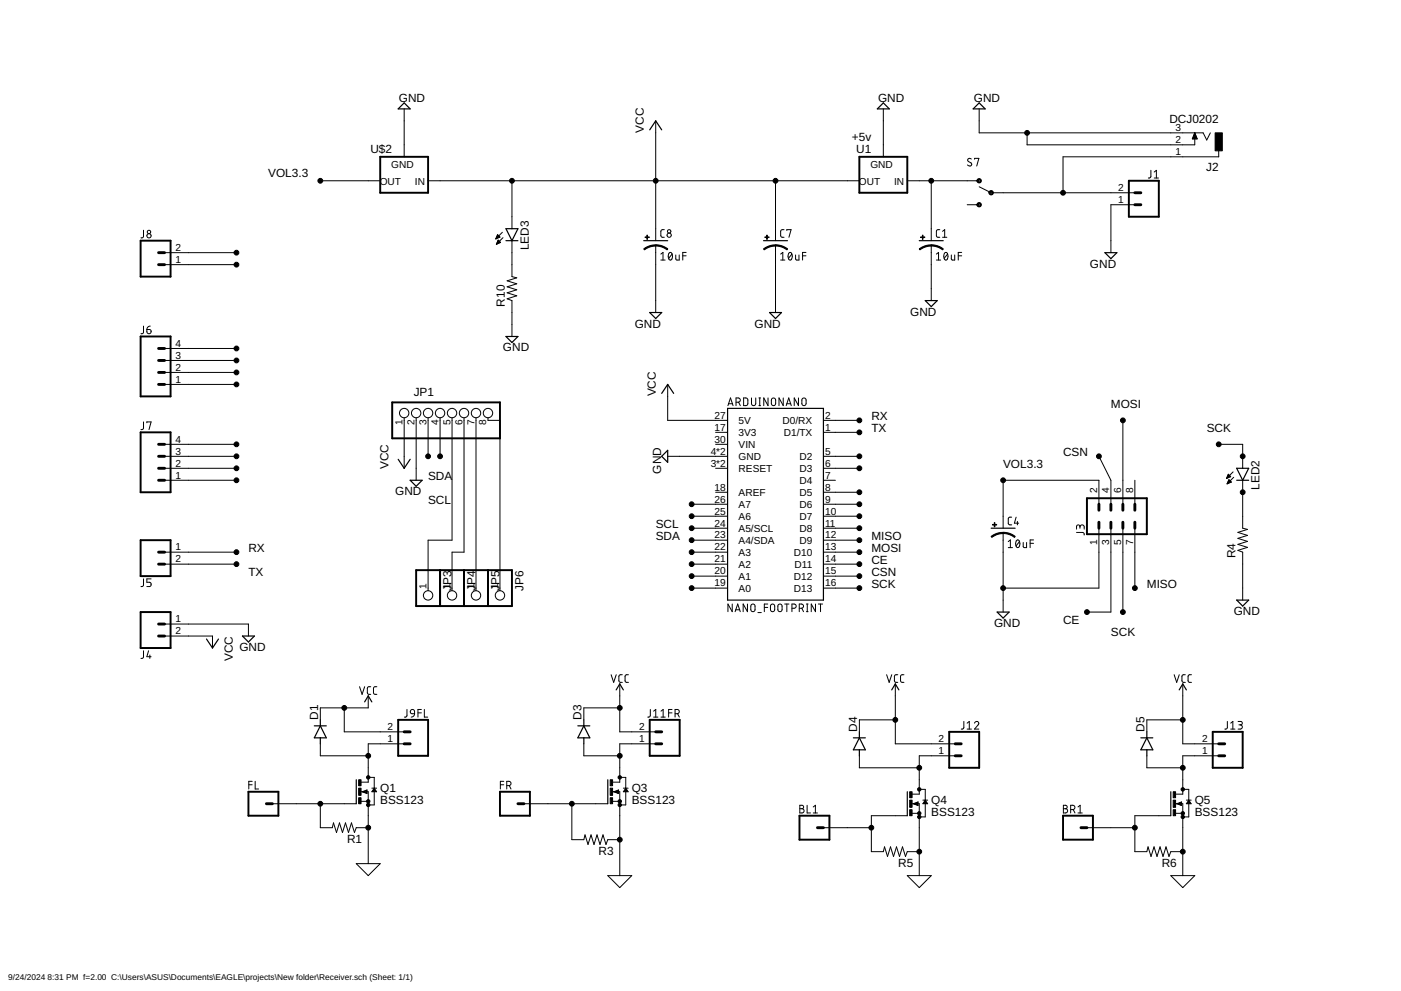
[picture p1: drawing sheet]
<svg xmlns="http://www.w3.org/2000/svg" width="594mm" height="420mm" viewBox="0 0 594 420" stroke-linecap="round" stroke-linejoin="round" font-family="sans-serif">
<g fill="none" stroke="#000" stroke-width=".42">
<path d="M171.4 46.2v20.3M278 51.2v50.8M374.6 46.2v20.3M415.2 46.2v10.1h95l1.5 3.1 1.5-3.1M435.5 56.3v5.1h71.1v-5.1M505.7 58.6h1.8M505.8 58.3h1.6M505.9 58h1.4M506.1 57.8h1.1M506.2 57.5h.9M506.3 57.2h.7M506.4 56.9h.5"/>
<path d="M506.5 56.7h.3M506.6 56.4h.1M506.6 56.3l1 2.6h-2zM135.8 76.6h25.4M181.5 76.6h182.9M217.1 76.6v20.4M328.8 76.6v25.4M384.7 76.6h30.5M394.9 76.6v25.4M411.9 67.4a.81 .81 0 0 0-1.3-.2 .81 .81 0 0 0 .1 1.3l1 .5a.82 .82 0 0 1 0 1.3 .82 .82 0 0 1-1.2-.2l-.2-.2M413.3 67.5v-.4h1.8l-.9 3.3M415.2 79.2l5.1 2.5h60.9"/>
<path d="M488 72.2v2.8l-.5 .4-.6 .1M489.4 75.5h1.8M489.4 72.9l.9-.7v3.3M516.8 63.9v2.6h-66v15.2M60.9 97.6l-.1 2.8-.4 .4-.6 .1M210.9 99.8h.4M211 99.5l-.8 1.8M211 99.5l1 1-1.8 .8M211 99.5h.1M213 98.5l-2.8 2.8M281.7 97.4l-1.2 .1-.3 .6 .2 2.2 1.3 .3M332.5 97.4l-1.2 .1-.3 .6 .2 2.2 1.3 .3"/>
<path d="M333.7 97.7v-.3h1.7l-.9 3.2M398.5 97.4l-1.1 .1-.3 .6 .1 2.2 1.3 .3M399.7 98.1l.9-.7v3.2M410.1 86.8h5.1M481.2 86.8h-10.1v20.3M69.8 112.2h30.5M69.8 107.1h30.5M210.3 101.2h.2M210.4 100.9h.7M210.5 100.6h1.3M210.6 103.4h.4M210.6 100.4h1.3"/>
<path d="M210.7 103.1h.9M210.8 100.1h.8M210.8 102.8h1.4M210.9 102.5h1.1M211.1 102.3h.6M211.2 102h.3M212.3 102.8l-1.1-1-.7 1.8M212.3 102.8l-1.8 .8M213.3 100.8l-2.8 2.8M217.1 102v15.3l2 .5-4 1.3 4 1.2-4 1.3 4 1.3-4 1.2 4 1.3-4 1.3 2 .7v15.3M278 104.1v28.4M280.2 110.3h1.8"/>
<path d="M280.2 107.7l.9-.7v3.3M283.7 107.3a.87 .87 0 0 1 1.1-.1 .87 .87 0 0 1 .3 1 1.38 1.38 0 0 1-1 2 2.27 2.27 0 0 1-.4-2.9zM285 107.7l-1.5 1.8M286.6 108.1v1.8l.5 .4h.9v-2.2M289.5 108.5h1.5M291 107h-1.5v3.3M328.8 104.1v28.4M331 110.3h1.8M331 107.7l.9-.7v3.3M334.5 107.3a.87 .87 0 0 1 1.1-.1 .87 .87 0 0 1 .3 1 1.41 1.41 0 0 1-1 2 2.27 2.27 0 0 1-.4-2.9zM335.8 107.7l-1.5 1.8M337.4 108.1v1.8l.5 .4h.9v-2.2"/>
<path d="M340.3 108.5h1.5M341.8 107h-1.5v3.3M394.9 104.1v23.3M397.1 107.7l.9-.7v3.3M397.1 110.3h1.8M399.7 100.6h1.8M400.6 107.3a.86 .86 0 0 1 1.1-.1 .86 .86 0 0 1 .3 1 1.39 1.39 0 0 1-1.1 2 2.27 2.27 0 0 1-.3-2.9zM401.8 107.7l-1.4 1.8M403.4 108.1v1.8l.5 .4h.9v-2.2M406.3 108.5h1.5M407.8 107h-1.5v3.3M60.9 138.3l-.1 2.7-.4 .5h-.6"/>
<path d="M62.3 139.7h1.1a.91 .91 0 0 1 .7 1 .91 .91 0 0 1-1 .8 .91 .91 0 0 1-.8-.9zM63.7 138.3l-1.1 .5-.3 .9M69.8 157.9h30.5M69.8 152.8h30.5M69.8 147.7h30.5M60.9 178.9l-.1 2.7-.4 .5h-.6M62.3 179.2v-.3h1.8l-.9 3.2M69.8 163h30.5M171.4 177.1v21.4M176.5 177.1v26.5M181.5 177.1v16.4M186.6 177.1v16.4"/>
<path d="M191.7 177.1v51.9h-10.2v21.5M196.8 177.1v57h-5.1v16.4M201.8 177.1v73.4M206.9 177.1v1.1h5.1v72.3M283.1 163v15.2h25.4M308.7 172l1.1-3.3 1.1 3.3M308.9 171.2h1.7M312.1 170.5h.9a.91 .91 0 0 0 .9-.9 .91 .91 0 0 0-.9-.9h-.9v3.3M313.2 170.5l.7 1.5M315.3 168.7l1.2 .1 .6 .6v1.9l-.6 .7h-1.2zM318.7 168.7v2.4a.9 .9 0 0 0 .9 .9 .9 .9 0 0 0 .9-.9v-2.4M321.8 168.7h.7"/>
<path d="M321.8 172h.7M322.2 168.7v3.3M325.7 168.7v3.3l-1.8-3.3v3.3M327.4 169a.9 .9 0 0 1 1-.2 .9 .9 0 0 1 .5 .8v1.5a.91 .91 0 0 1-.9 .9 .91 .91 0 0 1-.9-.9v-1.5zM332.1 168.7v3.3l-1.8-3.3v3.3M333.4 172l1.1-3.3 1 3.3M333.7 171.2h1.6M338.6 168.7v3.3l-1.8-3.3v3.3M340.3 169a.9 .9 0 0 1 1-.2 .9 .9 0 0 1 .5 .8v1.5a.9 .9 0 0 1-.9 .9 .9 .9 0 0 1-.9-.9v-1.7zM349.2 178.2h15.2M476.1 178.2v35.6M69.8 198.5h30.5"/>
<path d="M69.8 193.5h30.5M69.8 188.4h30.5M283.1 193.5h25.4M303.4 183.3h5.1M303.4 198.5h5.1M303.4 188.4h5.1M349.2 183.3h15.2M349.2 198.5h15.2M349.2 193.5h15.2M466 193.5l5.1 10.1v10.2M516.8 188.4h10.1v10.1M69.8 203.6h30.5"/>
<path d="M293.3 213.8h15.2M293.3 218.9h15.2M303.4 208.7h5.1M349.2 203.6h5M349.2 208.7h15.2M349.2 213.8h15.2M349.2 218.9h15.2M429 219.3h-1l-.5 .7 .2 2.2 1.3 .3M430.9 219.3l-.8 2.5h1.9M466 213.8v-10.2h-40.6v20.3M481.2 203.6v10.2M520.1 202.7h.3"/>
<path d="M520.3 202.5h.7M520.4 202.2h1.3M520.4 204.9h.5M520.5 201.9h1.2M520.6 204.6h.9M520.6 201.6h.8M520.7 204.4h1.4M520.7 201.4h.4M520.8 204.1h1M520.8 201.1l-.7 1.8M520.8 201.1l1.1 1-1.8 .8M520.8 201.1h.1"/>
<path d="M520.9 203.8h.7M521 203.6h.3M522.1 204.4l-1-1-.8 1.7M522.1 204.4l-1.8 .7M522.9 200.1l-2.8 2.8M523.1 202.4l-2.8 2.7M526.9 203.6v20.3l2.1 .6-4.1 1.2 4.1 1.3-4.1 1.3 4.1 1.2-4.1 1.3 4.1 1.3-4.1 1.2 2 .8v20.3M69.8 234.1h30.5M69.8 239.2h30.5M293.3 223.9h15.2M293.3 229h15.2M293.3 234.1h15.2"/>
<path d="M293.3 239.2h15.2M349.2 223.9h15.2M349.2 229h15.2M349.2 234.1h15.2M349.2 239.2h15.2M425.4 226v33.5M427.5 229.6l.9-.7v3.3M427.5 232.2h1.8M431 229.2a.86 .86 0 0 1 1.1-.1 .86 .86 0 0 1 .3 1 1.39 1.39 0 0 1-1 2 2.27 2.27 0 0 1-.4-2.9zM431.4 221.1v1.4M432.3 229.6l-1.5 1.9M433.9 230v1.8l.5 .4h.9v-2.2"/>
<path d="M436.8 230.4h1.5M438.3 228.9h-1.5v3.3M456.5 225.7l2.8 .1 .4 .5v.5M457.9 223.4a.9 .9 0 0 1 .9-.9 .9 .9 0 0 1 .9 .9v.9M457.9 224v-.7a.72 .72 0 0 0-.7-.8 .72 .72 0 0 0-.7 .8v1M466 223.9v25.4h-40.6M471.1 223.9v35.6h-10.2M476.1 223.9v35.6M481.2 223.9v25.4M60.9 245.4l-.1 2.8-.4 .4-.6 .1M64.1 245.4h-1.8v1.5h1.1a.93 .93 0 0 1 .7 .9 .93 .93 0 0 1-.7 .9h-1.1M293.3 244.3h15.2"/>
<path d="M293.3 249.3h15.2M310.5 256.1v3.2l-1.8-3.2v3.2M311.7 259.3l1.1-3.2 1.1 3.2M312 258.5h1.6M316.9 256.1v3.2l-1.8-3.2v3.2M318.7 256.3a.9 .9 0 0 1 .9-.1 .9 .9 0 0 1 .6 .8v1.4a.9 .9 0 0 1-.9 .9 .9 .9 0 0 1-.9-.9zM321.4 259.7h1.4M324.1 257.5h1.4M325.5 256.1h-1.4v3.2M327 256.3a.9 .9 0 0 1 1-.1 .9 .9 0 0 1 .5 .8v1.4a.9 .9 0 0 1-.9 .9 .9 .9 0 0 1-.9-.9zM330.1 256.3a.92 .92 0 0 1 1-.1 .92 .92 0 0 1 .5 .8v1.4a.9 .9 0 0 1-.9 .9 .9 .9 0 0 1-.9-.9zM332.7 256.1h1.9"/>
<path d="M333.7 256.1v3.2M335.8 257.9h.9a.9 .9 0 0 0 .9-.9 .9 .9 0 0 0-.9-.9h-.9v3.2M338.9 257.9h.9a.9 .9 0 0 0 .9-.9 .9 .9 0 0 0-.9-.9h-.9v3.2M340 257.9l.7 1.4M341.9 256.1h.8M341.9 259.3h.8M342.3 256.1v3.2M345.8 256.1v3.2l-1.8-3.2v3.2M347 256.1h1.8M347.9 256.1v3.2M349.2 244.3h15.2M349.2 249.3h15.2"/>
<path d="M60.9 275.9l-.1 2.8-.4 .4h-.6M63 275.9l-.7 2.5h1.8M63.5 277.7v1.4M69.8 264.6h35.5v5.1M69.8 269.7h20.3v5M152.5 291.1l1 3.3 1.1-3.3M156.1 295v5.1h-20.3v5.1M157.2 291.1l-.9 .1-.5 .7 .1 2.2 1.3 .3M159.8 291.1l-.9 .1-.5 .7 .1 2.2 1.3 .3M259.1 286.1l1.1 3.2 1.1-3.2M262.8 290v20.3h15.2M263.9 286.1h-1l-.5 .7 .2 2.2 1.3 .3"/>
<path d="M266.5 286.1h-1l-.5 .7 .2 2.2 1.3 .3M376 286.1l1 3.2 1.1-3.2M379.6 290v25.4h25.4M380.7 286.1l-1.1 .1-.3 .6 .1 2.2 1.3 .3M383.3 286.1l-1.1 .1-.3 .6 .1 2.2 1.3 .3M497.9 286.1l1.1 3.2 1-3.2M501.5 290v25.4h15.3M502.6 286.1h-.9l-.5 .7 .1 2.2 1.3 .3M505.2 286.1h-.9l-.5 .7 .1 2.2 1.3 .3M135.8 315.4v5h20.3M146 300.1v10.2h25.4M171.4 315.4h-15.3v16.2h-3"/>
<path d="M172.6 300.8v2.8l-.5 .4h-.6M174.3 301a.88 .88 0 0 1 1-.1 .88 .88 0 0 1 .5 .8v.9h-1.1a.89 .89 0 0 1-.7-.7 .89 .89 0 0 1 .3-.9zM175.8 302.6l-.3 .9-1.2 .5M177.2 302.2h1.5M178.7 300.8h-1.5v3.2M179.9 300.8v3.2h1.5M247.6 315.4v5h15.2M262.8 300.1h-15.2v5.1M275.8 300.8l-.1 2.8-.4 .4h-.6M277.2 304h1.8M277.2 301.5l.9-.7v3.2M278 315.4h-15.2v16.2h-3"/>
<path d="M280.3 304h1.8M280.3 301.5l.9-.7v3.2M283.5 302.2h1.5M285 300.8h-1.5v3.2M286.3 302.6h.8a.9 .9 0 0 0 .9-.9 .9 .9 0 0 0-.9-.9h-.8v3.2M287.3 302.6l.8 1.4M379.6 305.2h-15.2v5.1M408.7 305.9v2.7l-.3 .4-.8 .1M410.1 309.1h1.8M410.1 306.6l.9-.7v3.2M413.2 306.6a.89 .89 0 0 1 1.3-.7 .89 .89 0 0 1 .3 1.4l-1.6 1.8h1.8M501.5 305.2h-15.2v5.1"/>
<path d="M520.4 305.9v2.7l-1 .5M521.9 309.1h1.8M521.9 306.6l.9-.7v3.2M525 305.9h1.1a.72 .72 0 0 1 .7 .7 .72 .72 0 0 1-.7 .7h-.7M525.9 307.3a.9 .9 0 0 1 .9 .9 .9 .9 0 0 1-.9 .9h-.9M105.5 332.7h1.4M106.9 331.3h-1.4v3.2M108.2 331.3v3.2h1.4M153.1 335.7h3v30.5M153.1 339.7h3M153.6 335.7l2-.8v1.5zM156.1 329.6h2.6v11.7h-2.6"/>
<path d="M157.7 334.2h2M158.7 334.2l1 1.5h-2zM212.2 332.7h1.4M213.6 331.3h-1.4v3.2M214.9 333.1h.9a.91 .91 0 0 0 .9-.9 .91 .91 0 0 0-.9-.9h-.9v3.2M216 333.1l.7 1.4M259.8 335.7h3v35.5M259.8 339.7h3M260.3 335.7l2-.8v1.5zM262.8 329.6h2.5v11.7h-2.5M264.3 334.2h2.1M265.3 334.2l1.1 1.5h-2.1z"/>
<path d="M364.4 320.4v5.1h25.4M389.8 334.7h2.5v11.7h-2.5M391.3 339.2h2.1M392.3 339.2l1.1 1.6h-2.1zM405 320.4h-15.2v16.3h-3M486.3 320.4v5.1h15.2M501.5 334.7h2.6v11.7h-2.6M503.1 339.2h2M504.1 339.2l1 1.6h-2zM516.8 320.4h-15.3v16.3h-3M115.5 340.8h35.6M135.8 340.8v10.1h5.1l.5-2 1.3 4.1 1.3-4.1 1.2 4.1 1.3-4.1 1.3 4.1 1.2-4.1 1.3 4.1 .8-2.1h5"/>
<path d="M222.2 340.8h35.5M242.5 340.8v15.2h5.1l.5-2 1.2 4 1.3-4 1.3 4 1.3-4 1.2 4 1.3-4 1.3 4 .7-2h5.1M339.2 341.4h.9a.73 .73 0 0 1 .7 .7 .73 .73 0 0 1-.7 .8 .9 .9 0 0 1 .9 .9 .9 .9 0 0 1-.9 .9h-.9zM339.2 342.9h.9M342.2 341.4v3.3h1.5M344.8 342.1l1-.7v3.3M344.8 344.7h1.8M349.2 350.9h20.3M384.7 345.8h-15.2v15.3h5.1l.5-2 1.2 4 1.3-4 1.3 4 1.3-4 1.2 4 1.3-4 1.3 4 .7-2h5.1M386.8 340.8h3v30.4M386.8 344.8h3M387.3 340.8l2-.8v1.5z"/>
<path d="M450.9 341.4h.9a.73 .73 0 0 1 .7 .7 .73 .73 0 0 1-.7 .8 .9 .9 0 0 1 .9 .9 .9 .9 0 0 1-.9 .9h-.9zM450.9 342.9h.9M454 343.2h.9a.91 .91 0 0 0 .9-.9 .91 .91 0 0 0-.9-.9h-.9v3.3M455.1 343.2l.7 1.5M457.1 344.7h1.8M457.1 342.1l.9-.7v3.3M460.9 350.9h20.3M496.5 345.8h-15.3v15.3h5.1l.5-2 1.3 4 1.3-4 1.2 4 1.3-4 1.3 4 1.2-4 1.3 4 .8-2h5M498.5 340.8h3v30.4M498.5 344.8h3M499 340.8l2-.8v1.5zM151.1 366.2h10.1l-5.1 5z"/>
<path d="M257.7 371.2h10.2l-5.1 5.1zM384.7 371.2h10.2l-5.1 5.1zM496.5 371.2h10.1l-5.1 5.1z"/>
<circle cx="63.2" cy="100" r=".9"/>
<circle cx="63.2" cy="98.3" r=".72"/>
<circle cx="283.8" cy="99.7" r=".9"/>
<circle cx="283.8" cy="98.1" r=".73"/>
<circle cx="171.4" cy="175.1" r="1.99"/>
<circle cx="176.5" cy="175.1" r="1.99"/>
<circle cx="181.5" cy="175.1" r="1.99"/>
<circle cx="186.6" cy="175.1" r="1.99"/>
<circle cx="191.7" cy="175.1" r="1.99"/>
<circle cx="196.8" cy="175.1" r="1.99"/>
<circle cx="201.8" cy="175.1" r="1.99"/>
<circle cx="206.9" cy="175.1" r="1.99"/>
<circle cx="181.5" cy="252.4" r="1.99"/>
<circle cx="191.7" cy="252.4" r="1.99"/>
<circle cx="201.8" cy="252.4" r="1.99"/>
<circle cx="212" cy="252.4" r="1.99"/>
</g>
<g fill="none" stroke="#000" stroke-width=".51">
<path d="M171.4 43.6l2.5 2.6h-5.1zM275.5 55.1l2.5-3.9 2.6 3.9M374.6 43.6l2.5 2.6h-5.1zM415.2 43.6l2.5 2.6h-5zM214.5 97h5.1l-2.5 5zM214.5 102h5.1M273 102h10.1M323.8 102h10.1M389.8 102h10.2M468.5 107.1h5.1l-2.5 2.6zM275.5 132.5h5.1l-2.6 2.5zM326.3 132.5h5.1l-2.6 2.5z"/>
<path d="M392.3 127.4h5.1l-2.5 2.6zM214.5 142.7h5.1l-2.5 2.5zM280.6 166.8l2.5-3.8 2.6 3.8M308.5 173.1h40.7v81.3h-40.7zM168.8 194.7l2.6 3.8 2.5-3.8M283.1 190.9v5.1l-2.5-2.5zM524.4 198.5h5.1l-2.6 5.1zM173.9 203.6h5.1l-2.5 2.6zM524.4 203.6h5.1M420.3 223.9h10.1M422.8 259.5h5.1l-2.5 2.5zM524.4 254.4h5.1l-2.6 2.6z"/>
<path d="M87.6 270.9l2.5 3.8 2.5-3.8M102.8 269.7h5.1l-2.6 2.5zM154.6 297.6l1.5-2.6 1.6 2.6M261.3 292.5l1.5-2.5 1.5 2.5M378.1 292.5l1.5-2.5 1.6 2.5M500 292.5l1.5-2.5 1.6 2.5M133.3 307.7h5.1M135.8 307.7l2.6 5.1h-5.1zM135.8 305.2v2.5M135.8 312.8v2.6M245 307.7h5.1M247.6 307.7l2.5 5.1h-5.1z"/>
<path d="M247.6 305.2v2.5M247.6 312.8v2.6M361.9 312.8h5M364.4 312.8l2.5 5.1h-5zM364.4 310.3v2.5M364.4 317.9v2.5M483.8 312.8h5M486.3 312.8l2.5 5.1h-5zM486.3 310.3v2.5M486.3 317.9v2.5M151.1 330.6v10.2M154.1 335.7l1.3 .5v-1l-1 .5"/>
<path d="M158.7 334.7l.5 .7h-1zM257.7 330.6v10.2M260.8 335.7l1.2 .5v-1l-1 .5M265.3 334.7l.6 .7h-1.1zM384.7 335.7v10.1M392.3 339.7l.6 .8h-1.1zM496.5 335.7v10.1M504.1 339.7l.5 .8h-1zM387.8 340.8l1.2 .5v-1l-1 .5M499.5 340.8l1.3 .5v-1l-1 .5"/>
</g>
<g fill="none" stroke="#000" stroke-width="1.2">
<path d="M481.2 81.7h2.6M481.2 86.8h2.6M67.2 107.1h2.6M67.2 112.2h2.6M67.2 152.8h2.6M67.2 157.9h2.6M67.2 147.7h2.6M67.2 163h2.6M67.2 193.5h2.6M67.2 198.5h2.6M67.2 188.4h2.6M67.2 203.6h2.6"/>
<path d="M466 213.8v2.5M471.1 213.8v2.5M476.1 213.8v2.5M481.2 213.8v2.5M67.2 239.2h2.6M67.2 234.1h2.6M466 221.4v2.5M471.1 221.4v2.5M476.1 221.4v2.5M481.2 221.4v2.5M67.2 269.7h2.6M67.2 264.6h2.6"/>
<path d="M171.4 310.3h2.5M171.4 315.4h2.5M278 310.3h2.6M278 315.4h2.6M405 315.4h2.6M516.8 315.4h2.5M405 320.4h2.6M516.8 320.4h2.5M113 340.8h2.5M219.6 340.8h2.6M346.6 350.9h2.6M458.4 350.9h2.5"/>
</g>
<g fill="none" stroke="#000" stroke-width=".83">
<path d="M161.2 66.5h20.3v15.2h-20.3zM364.4 66.5h20.3v15.2h-20.3zM478.7 76.6h12.7v15.3h-12.7zM59.6 102h12.7v15.3h-12.7zM59.6 142.7h12.7v25.4h-12.7zM166.3 170.6h45.7v15.2h-45.7zM59.6 183.3h12.7v25.4h-12.7zM460.9 211.2h25.4v15.3h-25.4zM59.6 229h12.7v15.3h-12.7zM59.6 259.5h12.7v15.2h-12.7zM176.5 241.7h40.6v15.3h-40.6zM186.6 241.7v15.3"/>
<path d="M196.8 241.7v15.3M206.9 241.7v15.3M168.8 305.2h12.7v15.2h-12.7zM275.5 305.2h12.7v15.2h-12.7zM402.5 310.3h12.7v15.2h-12.7zM514.2 310.3h12.7v15.2h-12.7zM105.3 335.7h12.7v10.1h-12.7zM212 335.7h12.7v10.1h-12.7zM339 345.8h12.7v10.2h-12.7zM450.8 345.8h12.6v10.2h-12.6z"/>
</g>
<g fill="#000" stroke="#000" stroke-width=".42">
<path d="M414.5 76.1a.93 .93 0 0 1 1.5 0 .93 .93 0 0 1-.5 1.4 .93 .93 0 0 1-1.2-.9h.4a.52 .52 0 0 1 .7-.5 .52 .52 0 0 1 .2 .9 .52 .52 0 0 1-.9-.2l-.4-.2z" fill-rule="evenodd"/>
<path d="M414.5 86.2a.93 .93 0 0 1 1.5 .1 .93 .93 0 0 1-.5 1.4 .93 .93 0 0 1-1.2-.9h.4a.52 .52 0 0 1 .7-.5 .52 .52 0 0 1 .2 .8 .52 .52 0 0 1-.9-.1l-.4-.2z" fill-rule="evenodd"/>
<path d="M419.5 81.2a.93 .93 0 0 1 1.5 0 .93 .93 0 0 1-.4 1.4 .93 .93 0 0 1-1.2-.9h.4a.52 .52 0 0 1 .6-.5 .52 .52 0 0 1 .3 .8 .52 .52 0 0 1-.9-.1l-.4-.2z" fill-rule="evenodd"/>
<path d="M273 105.5a8.1 8.1 0 0 1 5-1.7v.5l-2.8 .6-1.9 1z" fill-rule="evenodd"/>
<path d="M278 103.8a8.2 8.2 0 0 1 5.2 1.7l-.3 .4-2-1.1-2.9-.5z" fill-rule="evenodd"/>
<path d="M323.8 105.5a8.1 8.1 0 0 1 5-1.7v.5l-2.1 .3-2.6 1.3z" fill-rule="evenodd"/>
<path d="M328.8 103.8a8.3 8.3 0 0 1 5.2 1.7l-.3 .4-2-1.1-2.9-.5z" fill-rule="evenodd"/>
<path d="M389.8 105.5a8.2 8.2 0 0 1 5.1-1.7v.5l-2.9 .6-1.9 1z" fill-rule="evenodd"/>
<path d="M394.9 103.8a8.2 8.2 0 0 1 5.1 1.7l-.3 .4-1.9-1.1-2.9-.5z" fill-rule="evenodd"/>
<path d="M420.3 227.4a8.2 8.2 0 0 1 5.1-1.7v.5l-2.9 .6-1.9 1z" fill-rule="evenodd"/>
<path d="M425.4 225.7a8.1 8.1 0 0 1 5.1 1.8l-.3 .4-2.7-1.4-2.1-.3z" fill-rule="evenodd"/>
<circle cx="435.5" cy="56.3" r="1.02"/>
<circle cx="135.8" cy="76.6" r="1.02"/>
<circle cx="217.1" cy="76.6" r="1.02"/>
<circle cx="278" cy="76.6" r="1.02"/>
<circle cx="328.8" cy="76.6" r="1.02"/>
<circle cx="394.9" cy="76.6" r="1.02"/>
<circle cx="450.8" cy="81.7" r="1.02"/>
<circle cx="100.3" cy="112.2" r="1.02"/>
<circle cx="100.3" cy="107.1" r="1.02"/>
<circle cx="100.3" cy="147.7" r="1.02"/>
<circle cx="100.3" cy="152.8" r="1.02"/>
<circle cx="100.3" cy="157.9" r="1.02"/>
<circle cx="100.3" cy="163" r="1.02"/>
<circle cx="364.4" cy="178.2" r="1.02"/>
<circle cx="476.1" cy="178.2" r="1.02"/>
<circle cx="100.3" cy="193.5" r="1.02"/>
<circle cx="100.3" cy="198.5" r="1.02"/>
<circle cx="100.3" cy="188.4" r="1.02"/>
<circle cx="181.5" cy="193.5" r="1.02"/>
<circle cx="186.6" cy="193.5" r="1.02"/>
<circle cx="364.4" cy="198.5" r="1.02"/>
<circle cx="364.4" cy="193.5" r="1.02"/>
<circle cx="364.4" cy="183.3" r="1.02"/>
<circle cx="466" cy="193.5" r="1.02"/>
<circle cx="516.8" cy="188.4" r="1.02"/>
<circle cx="526.9" cy="193.5" r="1.02"/>
<circle cx="100.3" cy="203.6" r="1.02"/>
<circle cx="293.3" cy="213.8" r="1.02"/>
<circle cx="293.3" cy="218.9" r="1.02"/>
<circle cx="364.4" cy="213.8" r="1.02"/>
<circle cx="364.4" cy="208.7" r="1.02"/>
<circle cx="364.4" cy="218.9" r="1.02"/>
<circle cx="425.4" cy="203.6" r="1.02"/>
<circle cx="526.9" cy="208.7" r="1.02"/>
<circle cx="100.3" cy="239.2" r="1.02"/>
<circle cx="100.3" cy="234.1" r="1.02"/>
<circle cx="293.3" cy="239.2" r="1.02"/>
<circle cx="293.3" cy="223.9" r="1.02"/>
<circle cx="293.3" cy="229" r="1.02"/>
<circle cx="293.3" cy="234.1" r="1.02"/>
<circle cx="364.4" cy="239.2" r="1.02"/>
<circle cx="364.4" cy="229" r="1.02"/>
<circle cx="364.4" cy="223.9" r="1.02"/>
<circle cx="364.4" cy="234.1" r="1.02"/>
<circle cx="293.3" cy="249.3" r="1.02"/>
<circle cx="293.3" cy="244.3" r="1.02"/>
<circle cx="364.4" cy="249.3" r="1.02"/>
<circle cx="364.4" cy="244.3" r="1.02"/>
<circle cx="425.4" cy="249.3" r="1.02"/>
<circle cx="460.9" cy="259.5" r="1.02"/>
<circle cx="476.1" cy="259.5" r="1.02"/>
<circle cx="481.2" cy="249.3" r="1.02"/>
<circle cx="146" cy="300.1" r="1.02"/>
<circle cx="262.8" cy="300.1" r="1.02"/>
<circle cx="379.6" cy="305.2" r="1.02"/>
<circle cx="501.5" cy="305.2" r="1.02"/>
<circle cx="156.1" cy="320.4" r="1.02"/>
<circle cx="156.1" cy="339.7" r=".72"/>
<circle cx="156.1" cy="329.6" r=".72"/>
<circle cx="262.8" cy="320.4" r="1.02"/>
<circle cx="262.8" cy="339.7" r=".72"/>
<circle cx="262.8" cy="329.6" r=".72"/>
<circle cx="389.8" cy="325.5" r="1.02"/>
<circle cx="389.8" cy="334.7" r=".72"/>
<circle cx="501.5" cy="325.5" r="1.02"/>
<circle cx="501.5" cy="334.7" r=".72"/>
<circle cx="135.8" cy="340.8" r="1.02"/>
<circle cx="156.1" cy="350.9" r="1.02"/>
<circle cx="156.1" cy="341.3" r=".72"/>
<circle cx="242.5" cy="340.8" r="1.02"/>
<circle cx="262.8" cy="356" r="1.02"/>
<circle cx="262.8" cy="341.3" r=".72"/>
<circle cx="369.5" cy="350.9" r="1.02"/>
<circle cx="389.8" cy="344.8" r=".72"/>
<circle cx="389.8" cy="346.4" r=".72"/>
<circle cx="481.2" cy="350.9" r="1.02"/>
<circle cx="501.5" cy="346.4" r=".72"/>
<circle cx="501.5" cy="344.8" r=".72"/>
<circle cx="389.8" cy="361.1" r="1.02"/>
<circle cx="501.5" cy="361.1" r="1.02"/>
</g>
<g fill="#000" stroke="#000" stroke-width=".42">
<path d="M515.3 56.3h3v7.6h-3zM274.3 99.7h.3v1.8h-.3zM325.1 99.7h.3v1.8h-.3zM391.1 99.7h.3v1.8h-.3zM273.5 100.5h1.8v.2h-1.8zM324.3 100.5h1.8v.2h-1.8zM390.4 100.5h1.8v.2h-1.8zM420.9 222.4h1.7v.2h-1.7zM421.6 221.6h.3v1.8h-.3zM152.1 330.6h1v2.5h-1zM152.1 338.2h1v2.6h-1zM152.1 334.2h1v3h-1z"/>
<path d="M258.7 330.6h1.1v2.5h-1.1zM258.7 338.2h1.1v2.6h-1.1zM258.7 334.2h1.1v3h-1.1zM385.7 335.7h1.1v2.5h-1.1zM385.7 339.2h1.1v3.1h-1.1zM497.5 335.7h1v2.5h-1zM497.5 339.2h1v3.1h-1zM385.7 343.3h1.1v2.5h-1.1zM497.5 343.3h1v2.5h-1z"/>
</g>
<g font-size="5">
<text x="169.1" y="43.4">GND</text>
<text x="372.3" y="43.4">GND</text>
<text x="413" y="43.4">GND</text>
<text x="495.9" y="52.3">DCJ0202</text>
<text x="273" y="56.3" transform="rotate(-90 273 56.3)">VCC</text>
<text x="361.2" y="59.9">+5v</text>
<text x="157.1" y="65">U$2</text>
<text x="363.1" y="65">U1</text>
<text x="113.7" y="75.1">VOL3.3</text>
<text x="511.5" y="72.6">J2</text>
<text x="224.2" y="106.1" transform="rotate(-90 224.2 106.1)">LED3</text>
<text x="462.2" y="113.5">GND</text>
<text x="214.1" y="130" transform="rotate(-90 214.1 130)">R10</text>
<text x="386" y="133.8">GND</text>
<text x="269.2" y="138.9">GND</text>
<text x="320" y="138.9">GND</text>
<text x="213.3" y="149">GND</text>
<text x="175.4" y="167.8">JP1</text>
<text x="278" y="168.1" transform="rotate(-90 278 168.1)">VCC</text>
<text x="471.1" y="173.1">MOSI</text>
<text x="369.5" y="178.2">RX</text>
<text x="369.5" y="183.3">TX</text>
<text x="511.7" y="183.3">SCK</text>
<text x="450.8" y="193.5">CSN</text>
<text x="164.8" y="199" transform="rotate(-90 164.8 199)">VCC</text>
<text x="181.5" y="203.6">SDA</text>
<text x="280.3" y="200.8" transform="rotate(-90 280.3 200.8)">GND</text>
<text x="425.4" y="198.5">VOL3.3</text>
<text x="167.6" y="210">GND</text>
<text x="534.1" y="207.7" transform="rotate(-90 534.1 207.7)">LED2</text>
<text x="181.5" y="213.8">SCL</text>
<text x="278" y="223.9">SCL</text>
<text x="278" y="229">SDA</text>
<text x="369.5" y="229">MISO</text>
<text x="105.3" y="234.1">RX</text>
<text x="369.5" y="239.2">CE</text>
<text x="369.5" y="234.1">MOSI</text>
<text x="524" y="236.6" transform="rotate(-90 524 236.6)">R4</text>
<text x="105.3" y="244.3">TX</text>
<text x="369.5" y="244.3">CSN</text>
<text x="191.4" y="250.4" transform="rotate(-90 191.4 250.4)">JP3</text>
<text x="201.6" y="250.4" transform="rotate(-90 201.6 250.4)">JP4</text>
<text x="211.8" y="250.4" transform="rotate(-90 211.8 250.4)">JP5</text>
<text x="221.9" y="250.4" transform="rotate(-90 221.9 250.4)">JP6</text>
<text x="369.5" y="249.3">SCK</text>
<text x="486.3" y="249.3">MISO</text>
<text x="523.1" y="260.8">GND</text>
<text x="421.5" y="265.8">GND</text>
<text x="450.8" y="264.6">CE</text>
<text x="471.1" y="269.7">SCK</text>
<text x="98.7" y="280.2" transform="rotate(-90 98.7 280.2)">VCC</text>
<text x="101.5" y="276">GND</text>
<text x="134.9" y="305.2" transform="rotate(-90 134.9 305.2)">D1</text>
<text x="246.6" y="305.2" transform="rotate(-90 246.6 305.2)">D3</text>
<text x="363.4" y="310.3" transform="rotate(-90 363.4 310.3)">D4</text>
<text x="485.3" y="310.3" transform="rotate(-90 485.3 310.3)">D5</text>
<text x="161.2" y="335.7">Q1</text>
<text x="267.9" y="335.7">Q3</text>
<text x="161.2" y="340.8">BSS123</text>
<text x="267.9" y="340.8">BSS123</text>
<text x="394.9" y="340.8">Q4</text>
<text x="506.6" y="340.8">Q5</text>
<text x="394.9" y="345.8">BSS123</text>
<text x="506.6" y="345.8">BSS123</text>
<text x="147.2" y="357.5">R1</text>
<text x="253.9" y="362.6">R3</text>
<text x="380.8" y="367.6">R5</text>
<text x="492.6" y="367.6">R6</text>
</g>
<g font-size="4.3">
<text x="498.4" y="55.6">3</text>
<text x="498.4" y="65.8">1</text>
<text x="498.4" y="60.7">2</text>
<text x="165.9" y="71.1">GND</text>
<text x="369.1" y="71.1">GND</text>
<text x="161" y="78.4">OUT</text>
<text x="176" y="78.4">IN</text>
<text x="364.2" y="78.4">OUT</text>
<text x="379.2" y="78.4">IN</text>
<text x="474.2" y="81">2</text>
<text x="474.2" y="86.1">1</text>
<text x="74.5" y="106.4">2</text>
<text x="74.5" y="111.5">1</text>
<text x="74.5" y="147">4</text>
<text x="74.5" y="152.1">3</text>
<text x="74.5" y="157.2">2</text>
<text x="74.5" y="162.3">1</text>
<text x="303" y="177.5">27</text>
<text x="313.2" y="179.8">5V</text>
<text x="331.8" y="179.8">D0/RX</text>
<text x="349.9" y="177.5">2</text>
<text x="170.7" y="180.2" transform="rotate(-90 170.7 180.2)">1</text>
<text x="175.7" y="180.2" transform="rotate(-90 175.7 180.2)">2</text>
<text x="180.8" y="180.2" transform="rotate(-90 180.8 180.2)">3</text>
<text x="185.9" y="180.2" transform="rotate(-90 185.9 180.2)">4</text>
<text x="191" y="180.2" transform="rotate(-90 191 180.2)">5</text>
<text x="196.1" y="180.2" transform="rotate(-90 196.1 180.2)">6</text>
<text x="201.1" y="180.2" transform="rotate(-90 201.1 180.2)">7</text>
<text x="206.2" y="180.2" transform="rotate(-90 206.2 180.2)">8</text>
<text x="303" y="182.6">17</text>
<text x="313.2" y="184.8">3V3</text>
<text x="332.3" y="184.8">D1/TX</text>
<text x="349.9" y="182.6">1</text>
<text x="74.5" y="187.7">4</text>
<text x="303" y="187.7">30</text>
<text x="313.2" y="189.9">VIN</text>
<text x="74.5" y="197.8">2</text>
<text x="74.5" y="192.8">3</text>
<text x="301.4" y="197.8">3*2</text>
<text x="301.4" y="192.8">4*2</text>
<text x="313.2" y="195">GND</text>
<text x="339" y="195">D2</text>
<text x="349.9" y="192.8">5</text>
<text x="349.9" y="197.8">6</text>
<text x="74.5" y="202.9">1</text>
<text x="313.2" y="200.1">RESET</text>
<text x="339" y="200.1">D3</text>
<text x="349.9" y="202.9">7</text>
<text x="303" y="208">18</text>
<text x="339" y="205.1">D4</text>
<text x="349.9" y="208">8</text>
<text x="465.3" y="209.1" transform="rotate(-90 465.3 209.1)">2</text>
<text x="470.4" y="209.1" transform="rotate(-90 470.4 209.1)">4</text>
<text x="475.4" y="209.1" transform="rotate(-90 475.4 209.1)">6</text>
<text x="480.5" y="209.1" transform="rotate(-90 480.5 209.1)">8</text>
<text x="303" y="213.1">26</text>
<text x="313.2" y="215.3">A7</text>
<text x="313.2" y="210.2">AREF</text>
<text x="339" y="210.2">D5</text>
<text x="339" y="215.3">D6</text>
<text x="349.9" y="213.1">9</text>
<text x="303" y="218.2">25</text>
<text x="313.2" y="220.4">A6</text>
<text x="339" y="220.4">D7</text>
<text x="349.9" y="218.2">10</text>
<text x="303" y="223.2">24</text>
<text x="313.2" y="225.5">A5/SCL</text>
<text x="339" y="225.5">D8</text>
<text x="349.9" y="223.2">11</text>
<text x="74.5" y="233.4">1</text>
<text x="303" y="233.4">22</text>
<text x="303" y="228.3">23</text>
<text x="313.2" y="230.5">A4/SDA</text>
<text x="339" y="230.5">D9</text>
<text x="349.9" y="228.3">12</text>
<text x="349.9" y="233.4">13</text>
<text x="465.3" y="231" transform="rotate(-90 465.3 231)">1</text>
<text x="470.4" y="231" transform="rotate(-90 470.4 231)">3</text>
<text x="475.4" y="231" transform="rotate(-90 475.4 231)">5</text>
<text x="480.5" y="231" transform="rotate(-90 480.5 231)">7</text>
<text x="74.5" y="238.5">2</text>
<text x="303" y="238.5">21</text>
<text x="313.2" y="235.6">A3</text>
<text x="336.6" y="235.6">D10</text>
<text x="349.9" y="238.5">14</text>
<text x="303" y="243.5">20</text>
<text x="313.2" y="245.8">A1</text>
<text x="313.2" y="240.7">A2</text>
<text x="336.6" y="245.8">D12</text>
<text x="336.9" y="240.7">D11</text>
<text x="349.9" y="243.5">15</text>
<text x="180.8" y="249.7" transform="rotate(-90 180.8 249.7)">1</text>
<text x="191" y="249.7" transform="rotate(-90 191 249.7)">1</text>
<text x="201.1" y="249.7" transform="rotate(-90 201.1 249.7)">1</text>
<text x="211.3" y="249.7" transform="rotate(-90 211.3 249.7)">1</text>
<text x="303" y="248.6">19</text>
<text x="313.2" y="250.9">A0</text>
<text x="336.6" y="250.9">D13</text>
<text x="349.9" y="248.6">16</text>
<text x="74.5" y="263.9">1</text>
<text x="74.5" y="268.9">2</text>
<text x="164.3" y="309.6">2</text>
<text x="271" y="309.6">2</text>
<text x="164.3" y="314.7">1</text>
<text x="271" y="314.7">1</text>
<text x="398" y="314.7">2</text>
<text x="509.7" y="314.7">2</text>
<text x="398" y="319.7">1</text>
<text x="509.7" y="319.7">1</text>
</g>
<g font-size="3.5">
<text x="3.5" y="415.7">9/24/2024</text>
<text x="20.2" y="415.7">8:31 PM f=2.00 C:\Users\ASUS\Documents\EAGLE\projects\New folder\Receiver.sch (Sheet: 1/1)</text>
</g>
</svg>
